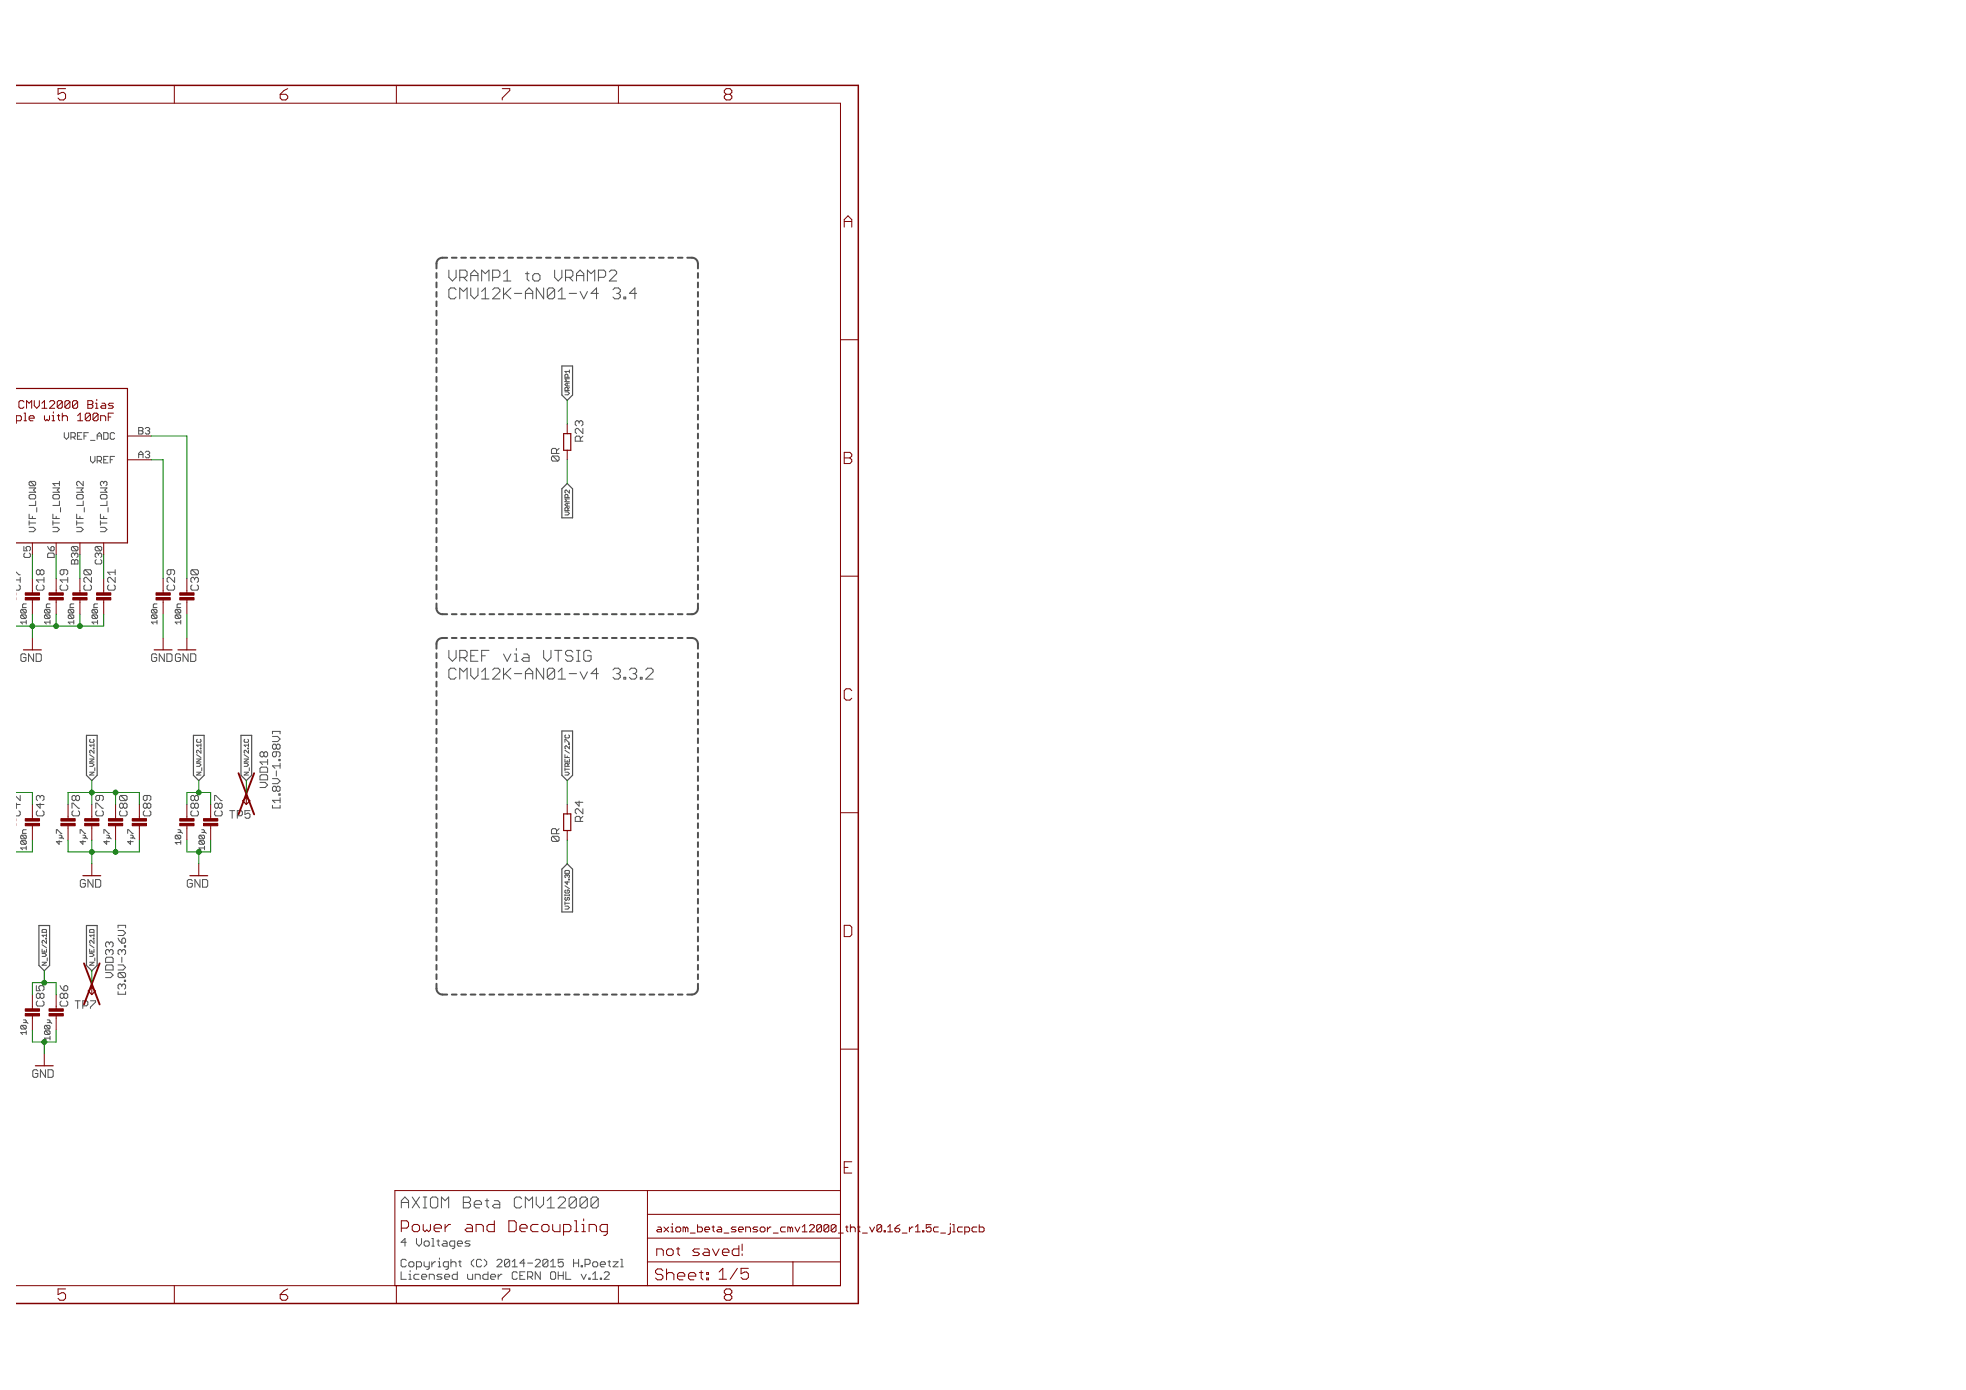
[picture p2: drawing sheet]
<svg xmlns="http://www.w3.org/2000/svg" width="420mm" height="297mm" viewBox="0 0 420 297" stroke-linecap="round" stroke-linejoin="round" font-family="sans-serif">
<g fill="none" stroke="#505050" stroke-width=".42">
<path d="M93.3 58.4v1M95.6 55.1a1.97 1.97 0 0 0-2 .4 2.2 2.2 0 0 0-.3 1.9M96.6 55.1h1M98.6 55.1h1M100.6 55.1h1M102.6 55.1h1M104.6 55.1h1M106.6 55.1h1M108.6 55.1h1M110.6 55.1h1.1M112.6 55.1h1.1M114.7 55.1h1"/>
<path d="M116.7 55.1h1M118.7 55.1h1M120.7 55.1h1M122.7 55.1h1M124.7 55.1h1.1M126.7 55.1h1.1M128.8 55.1h1M130.8 55.1h1M132.8 55.1h1M134.8 55.1h1M136.8 55.1h1M138.8 55.1h1"/>
<path d="M140.8 55.1h1M142.9 55.1h.9M144.9 55.1h1M146.9 55.1a1.95 1.95 0 0 1 2 .4 2.29 2.29 0 0 1 .3 1.9M149.2 58.4v1M93.3 60.4v1M93.3 62.4v1M93.3 64.4v1M93.3 66.4v1M93.3 68.5v1M93.3 70.5v1M93.3 72.5v1"/>
<path d="M93.3 74.5v1M93.3 76.5v1M93.3 78.5v1M149.2 60.4v1M149.2 62.4v1M149.2 64.4v1M149.2 66.4v1M149.2 68.5v1M149.2 70.5v1M149.2 72.5v1M149.2 74.5v1M149.2 76.5v1"/>
<path d="M149.2 78.5v1M93.3 80.6v1M93.3 82.6v1M93.3 84.6v1M93.3 86.6v1M93.3 88.6v1M93.3 90.6v1.1M93.3 92.7v1M93.3 94.7v1M93.3 96.7v1M93.3 98.7v1M149.2 80.6v1"/>
<path d="M149.2 82.6v1M149.2 84.6v1M149.2 86.6v1M149.2 88.6v1M149.2 90.6v1.1M149.2 92.7v1M149.2 94.7v1M149.2 96.7v1M149.2 98.7v1M93.3 100.7v1M93.3 102.7v1.1M93.3 104.8v1"/>
<path d="M93.3 106.8v1M93.3 108.8v1M93.3 110.8v1M93.3 112.8v1.1M93.3 114.9v1M93.3 116.9v1M93.3 118.9v1M149.2 100.7v1M149.2 102.7v1.1M149.2 104.8v1M149.2 106.8v1M149.2 108.8v1"/>
<path d="M149.2 110.8v1M149.2 112.8v1.1M149.2 114.9v1M149.2 116.9v1M149.2 118.9v1M93.3 129a1.97 1.97 0 0 0 .4 2 2.13 2.13 0 0 0 1.9 .3M93.3 120.9v1M93.3 122.9v1M93.3 124.9v1.1M93.3 127v1M93.3 139.6v1.1M95.6 136.3a2.03 2.03 0 0 0-2 .5 2.1 2.1 0 0 0-.3 1.8"/>
<path d="M96.6 136.3h1M96.6 131.3h1M98.6 136.3h1M98.6 131.3h1M100.6 136.3h1M100.6 131.3h1M102.6 136.3h1M102.6 131.3h1M104.6 136.3h1M104.6 131.3h1M106.6 136.3h1M106.6 131.3h1"/>
<path d="M108.6 136.3h1M108.6 131.3h1M110.6 136.3h1.1M110.6 131.3h1.1M112.6 136.3h1.1M112.6 131.3h1.1M114.7 136.3h1M114.7 131.3h1M116.7 136.3h1M116.7 131.3h1M118.7 136.3h1M118.7 131.3h1"/>
<path d="M120.7 136.3h1M120.7 131.3h1M122.7 136.3h1M122.7 131.3h1M124.7 136.3h1.1M124.7 131.3h1.1M126.7 136.3h1.1M126.7 131.3h1.1M128.8 136.3h1M128.8 131.3h1M130.8 136.3h1M130.8 131.3h1"/>
<path d="M132.8 136.3h1M132.8 131.3h1M134.8 136.3h1M134.8 131.3h1M136.8 136.3h1M136.8 131.3h1M138.8 136.3h1M138.8 131.3h1M140.8 136.3h1M140.8 131.3h1M142.9 136.3h.9M142.9 131.3h.9"/>
<path d="M144.9 136.3h1M144.9 131.3h1M146.9 136.3a2.01 2.01 0 0 1 2 .5 2.18 2.18 0 0 1 .3 1.8M149.2 129a2.03 2.03 0 0 1-.5 2 2.1 2.1 0 0 1-1.8 .3M149.2 120.9v1M149.2 122.9v1M149.2 124.9v1.1M149.2 127v1M149.2 139.6v1.1M93.3 141.6v1.1M93.3 143.7v1M93.3 145.7v1"/>
<path d="M93.3 147.7v1M93.3 149.7v1M93.3 151.7v1M93.3 153.8v1M93.3 155.8v1M93.3 157.8v1M93.3 159.8v1M149.2 141.6v1.1M149.2 143.7v1M149.2 145.7v1M149.2 147.7v1M149.2 149.7v1"/>
<path d="M149.2 151.7v1M149.2 153.8v1M149.2 155.8v1M149.2 157.8v1M149.2 159.8v1M93.3 161.8v1M93.3 163.8v1M93.3 165.9v1M93.3 167.9v1M93.3 169.9v1M93.3 171.9v1M93.3 173.9v1"/>
<path d="M93.3 175.9v1.1M93.3 177.9v1.1M93.3 180v1M149.2 161.8v1M149.2 163.8v1M149.2 165.9v1M149.2 167.9v1M149.2 169.9v1M149.2 171.9v1M149.2 173.9v1M149.2 175.9v1.1M149.2 177.9v1.1"/>
<path d="M149.2 180v1M93.3 182v1M93.3 184v1M93.3 186v1M93.3 188v1.1M93.3 190.1v1M93.3 192.1v1M93.3 194.1v1M93.3 196.1v1M93.3 198.1v1.1M149.2 182v1M149.2 184v1"/>
<path d="M149.2 186v1M149.2 188v1.1M149.2 190.1v1M149.2 192.1v1M149.2 194.1v1M149.2 196.1v1M149.2 198.1v1.1M93.3 210.2a1.97 1.97 0 0 0 .4 2 2.21 2.21 0 0 0 1.9 .3M93.3 200.2v1M93.3 202.2v1M93.3 204.2v1M93.3 206.2v1"/>
<path d="M93.3 208.2v1M96.6 212.5h1M98.6 212.5h1M100.6 212.5h1M102.6 212.5h1M104.6 212.5h1M106.6 212.5h1M108.6 212.5h1M110.6 212.5h1.1M112.6 212.5h1.1M114.7 212.5h1M116.7 212.5h1"/>
<path d="M118.7 212.5h1M120.7 212.5h1M122.7 212.5h1M124.7 212.5h1.1M126.7 212.5h1.1M128.8 212.5h1M130.8 212.5h1M132.8 212.5h1M134.8 212.5h1M136.8 212.5h1M138.8 212.5h1M140.8 212.5h1"/>
<path d="M142.9 212.5h.9M144.9 212.5h1M149.2 210.2a2.03 2.03 0 0 1-.5 2 2.18 2.18 0 0 1-1.8 .3M149.2 200.2v1M149.2 202.2v1M149.2 204.2v1M149.2 206.2v1M149.2 208.2v1"/>
</g>
<path d="M130.6 57.7h.8l.4 .4v.4l-1.6 1.5M127.5 61.5l-1.2 1.2h1.6M136.1 62.7h-1.6l1.2-1.2v2.4M121.7 109.7l-.3 .3h-.7M127.5 142.8l-1.2 1.2h1.6M127.5 255.8l.3 .4M127.8 256.2v1.5l-.3 .4M127.8 256.2l-1.5 1.5M130.2 272v.3l-1.1 1.1h1.1" fill="none" stroke="#505050" stroke-width=".21"/>
<path d="M120.1 78.2h2.3v6.2l-1.2 1.2-1.1-1.2zM121.2 103.3l1.2 1.2v6.2h-2.3v-6.2zM18.5 157.1h2.3v8.6l-1.2 1.1-1.1-1.1zM41.3 157.1h2.3v8.6l-1.1 1.1-1.2-1.1zM51.5 157.1h2.3v8.6l-1.2 1.1-1.1-1.1zM120.1 156.2h2.3v9.5l-1.2 1.1-1.1-1.1zM8.3 197.8h2.3v8.5l-1.1 1.2-1.2-1.2zM18.5 197.8h2.3v8.5l-1.2 1.2-1.1-1.2zM121.2 184.6l1.2 1.1v9.2h-2.3v-9.2z" fill="none" stroke="#505050" stroke-width=".25"/>
<g fill="none" stroke="#800000" stroke-width=".21">
<path d="M37.3 18.2v3.9M84.7 18.2v3.9M132.2 18.2v3.9M3.4 22.1h176.2v252.6h-176.2M179.6 72.6h3.8M4.3 85.6l-.3 .3v1.1l.3 .2M27.2 93.2h5.1M27.2 98.3h5.1M121.2 90.6v2.1M121.2 96.2v2.1M6.9 128.2v3.1M6.9 136.3v2.6"/>
<path d="M12 128.2v3.1M17.1 128.2v3.1M22.2 128.2v3.1M34.9 128.2v3.1M34.9 136.3v2.6M39.9 128.2v3.1M39.9 136.3v2.6M179.6 123.1h3.8M6.9 176.5v3M14.5 176.5v3M19.6 176.5v3M24.7 176.5v3"/>
<path d="M29.8 176.5v3M39.9 176.5v3M45 176.5v3M52.6 169.4v2.5M121.2 171.9v2M121.2 177.5v2M179.6 173.7h3.8M19.6 184.6v2.5M42.5 184.6v2.5M6.9 217.1v3M12 217.1v3M19.6 210v2.5"/>
<path d="M9.5 225.2v2.6M179.6 224.2h3.8M138.4 254.4v20.3M138.4 259.5h41.2M179.6 254.4h-95.2v20.3M37.3 274.7v3.9M84.7 274.7v3.9M128.6 261.7h1.2v1.9l-.4 .4M128.6 263.2h1.2M132.2 274.7v3.9M138.4 269.7h41.2M138.4 264.6h41.2"/>
<path d="M169.5 269.7v5M210 262.2l.3 .3v.5l-.3 .2"/>
</g>
<path d="M3.4 83h23.8v33h-23.8M120.5 92.7h1.5v3.5h-1.5zM52.6 170.4l.8 .7-.8 .8-.7-.8zM120.5 173.9h1.5v3.6h-1.5zM18.9 211.8l.7-.8 .8 .8-.8 .7z" fill="none" stroke="#800000" stroke-width=".25"/>
<g fill="#800000" stroke="#800000" stroke-width=".21">
<path d="M5.4 127.7h3v.5h-3z"/>
<path d="M5.4 126.7h3v.5h-3z"/>
<path d="M10.5 127.7h3v.5h-3z"/>
<path d="M10.5 126.7h3v.5h-3z"/>
<path d="M15.6 127.7h3v.5h-3z"/>
<path d="M15.6 126.7h3v.5h-3z"/>
<path d="M20.6 127.7h3.1v.5h-3.1z"/>
<path d="M20.6 126.7h3.1v.5h-3.1z"/>
<path d="M33.3 127.7h3.1v.5h-3.1z"/>
<path d="M33.3 126.7h3.1v.5h-3.1z"/>
<path d="M38.4 127.7h3.1v.5h-3.1z"/>
<path d="M38.4 126.7h3.1v.5h-3.1z"/>
<path d="M5.4 176h3v.5h-3z"/>
<path d="M5.4 174.9h3v.6h-3z"/>
<path d="M13 176h3.1v.5h-3.1z"/>
<path d="M13 174.9h3.1v.6h-3.1z"/>
<path d="M18.1 176h3v.5h-3z"/>
<path d="M18.1 174.9h3v.6h-3z"/>
<path d="M23.2 176h3v.5h-3z"/>
<path d="M23.2 174.9h3v.6h-3z"/>
<path d="M10.5 216.6h3v.5h-3z"/>
<path d="M10.5 215.6h3v.5h-3z"/>
<path d="M5.4 216.6h3v.5h-3z"/>
<path d="M5.4 215.6h3v.5h-3z"/>
<path d="M43.5 176h3v.5h-3z"/>
<path d="M43.5 174.9h3v.6h-3z"/>
<path d="M38.4 176h3.1v.5h-3.1z"/>
<path d="M38.4 174.9h3.1v.6h-3.1z"/>
<path d="M28.3 176h3v.5h-3z"/>
<path d="M28.3 174.9h3v.6h-3z"/>
</g>
<path d="M51 165.2l3.3 8.8M54.3 165.2l-3.3 8.8M17.9 205.9l3.4 8.8M21.3 205.9l-3.4 8.8" fill="none" stroke="#800000" stroke-width=".4"/>
<path d="M3.4 18.2h180v260.4h-180" fill="none" stroke="#800000" stroke-width=".32"/>
<g fill="#008000" stroke="#008000" stroke-width=".21">
<circle cx="9.5" cy="210" r=".51"/>
<circle cx="6.9" cy="133.8" r=".51"/>
<circle cx="12" cy="133.8" r=".51"/>
<circle cx="17.1" cy="133.8" r=".51"/>
<circle cx="9.5" cy="222.7" r=".51"/>
<circle cx="42.5" cy="182.1" r=".51"/>
<circle cx="19.6" cy="182.1" r=".51"/>
<circle cx="24.7" cy="182.1" r=".51"/>
<circle cx="19.6" cy="169.4" r=".51"/>
<circle cx="24.7" cy="169.4" r=".51"/>
<circle cx="42.5" cy="169.4" r=".51"/>
</g>
<g fill="none" stroke="#008000" stroke-width=".21">
<path d="M32.3 98.3h2.6v25.3M32.3 93.2h7.6v30.4M121.2 85.6v5M121.2 98.3v5M6.9 118.6v5M12 118.6v5M17.1 118.6v5M22.2 118.6v5M6.9 131.3v5M12 131.3v2.5M17.1 131.3v2.5M22.2 131.3v2.5h-18.8"/>
<path d="M34.9 131.3v5M39.9 131.3v5M3.4 169.4h3.5M6.9 179.5v2.6h-3.5M14.5 179.5v2.6h15.3v-2.6M14.5 169.4h15.3M19.6 166.8v2.6M19.6 179.5v5.1M24.7 179.5v2.6M39.9 179.5v2.6h5.1v-2.6M42.5 166.8v2.6h2.5M52.6 166.8v2.6"/>
<path d="M121.2 166.8v5.1M121.2 179.5v5.1M42.5 182.1v2.5M9.5 207.5v2.5h2.5M19.6 207.5v2.5M6.9 220.1v2.6h5.1v-2.6M9.5 222.7v2.5"/>
</g>
<g font-size="3.7" fill="#800000">
<text x="12.2" y="21.4">5</text>
<text x="59.7" y="21.4">6</text>
<text x="107.2" y="21.4">7</text>
<text x="154.6" y="21.4">8</text>
<text x="180.3" y="48.6">A</text>
<text x="180.3" y="99.2">B</text>
<text x="180.3" y="149.7">C</text>
<text x="180.3" y="200.2">D</text>
<text x="180.3" y="250.8">E</text>
<text x="12.2" y="277.9">5</text>
<text x="59.7" y="277.9">6</text>
<text x="107.2" y="277.9">7</text>
<text x="154.6" y="277.9">8</text>
</g>
<g font-size="3.6" fill="#505050">
<text x="95.6" y="60.2">VRAMP1 to VRAMP2</text>
<text x="95.6" y="64">CMV12K-AN01-v4</text>
<text x="128" y="64">3.4</text>
<text x="95.6" y="141.4">VREF via VTSIG</text>
<text x="95.6" y="145.2">CMV12K-AN01-v4</text>
<text x="128" y="145.2">3.3.2</text>
<text x="85.5" y="258.2">AXIOM Beta CMV12000</text>
</g>
<g font-size="3.6" fill="#800000">
<text x="85.5" y="263.3">Power and Decoupling</text>
<text x="139.8" y="273.6">Sheet: 1/5</text>
</g>
<text font-size="3.2" fill="#800000" x="140.1" y="268.4">not saved!</text>
<g font-size="2.5" fill="#800000">
<text x=".5" y="90">ouple with 100nF</text>
<text x="5" y="87.3">CMV12000 Bias</text>
<text x="9.3" y="126.2" transform="rotate(-90 9.3 126.2)">C18</text>
<text x="14.4" y="126.2" transform="rotate(-90 14.4 126.2)">C19</text>
<text x="19.5" y="126.2" transform="rotate(-90 19.5 126.2)">C20</text>
<text x="24.5" y="126.2" transform="rotate(-90 24.5 126.2)">C21</text>
<text x="37.2" y="126.2" transform="rotate(-90 37.2 126.2)">C29</text>
<text x="42.3" y="126.2" transform="rotate(-90 42.3 126.2)">C30</text>
<text x="4.2" y="141.4">GND</text>
<text x="32.2" y="141.4">GND GND</text>
<text x="16.9" y="189.7">GND</text>
<text x="39.8" y="189.7">GND</text>
<text x="6.8" y="230.3">GND</text>
</g>
<g font-size="2.5" fill="#505050">
<text x="124.5" y="94.1" transform="rotate(-90 124.5 94.1)">R23</text>
<text x="119.4" y="98.5" transform="rotate(-90 119.4 98.5)">0R</text>
<text x="4.2" y="126.2" transform="rotate(-90 4.2 126.2)">C17</text>
<text x="57.1" y="168" transform="rotate(-90 57.1 168)">VDD18</text>
<text x="59.8" y="173.3" transform="rotate(-90 59.8 173.3)">[1.8V-1.98V]</text>
<text x="4.2" y="174.4" transform="rotate(-90 4.2 174.4)">C42</text>
<text x="49.2" y="174.9">TP5</text>
<text x="119.4" y="179.7" transform="rotate(-90 119.4 179.7)">0R</text>
<text x="124.5" y="175.4" transform="rotate(-90 124.5 175.4)">R24</text>
<text x="24.1" y="208.7" transform="rotate(-90 24.1 208.7)">VDD33</text>
<text x="16.2" y="215.6">TP7</text>
<text x="26.8" y="213.2" transform="rotate(-90 26.8 213.2)">[3.0V-3.6V]</text>
<text x="85.5" y="266.4">4 Voltages</text>
<text x="85.5" y="270.8">Copyright (C) 2014-2015 H.Poetzl</text>
<text x="85.5" y="273.5">Licensed under CERN OHL v.1.2</text>
</g>
<g font-size="2.5" fill="#008000">
<text x="9.3" y="174.4" transform="rotate(-90 9.3 174.4)">C43</text>
<text x="16.9" y="174.4" transform="rotate(-90 16.9 174.4)">C78</text>
<text x="22" y="174.4" transform="rotate(-90 22 174.4)">C79</text>
<text x="27.1" y="174.4" transform="rotate(-90 27.1 174.4)">C80</text>
<text x="32.2" y="174.4" transform="rotate(-90 32.2 174.4)">C89</text>
<text x="42.3" y="174.4" transform="rotate(-90 42.3 174.4)">C88</text>
<text x="47.4" y="174.4" transform="rotate(-90 47.4 174.4)">C87</text>
<text x="9.3" y="215.1" transform="rotate(-90 9.3 215.1)">C85</text>
<text x="14.4" y="215.1" transform="rotate(-90 14.4 215.1)">C86</text>
</g>
<g font-size="2.3" fill="#800000">
<text x="140.1" y="263.3">axiom_beta_sensor_cmv12000_t</text>
<text x="179.8" y="263.3">ht_</text>
<text x="184.1" y="263.3">v0.16_r1.5c_jlcpcb</text>
</g>
<g font-size="2.1" fill="#505050">
<text x="14.4" y="93.9">VREF_ADC</text>
<text x="29.4" y="92.8">B3</text>
<text x="19.6" y="99">VREF</text>
<text x="29.4" y="97.9">A3</text>
<text x="7.5" y="113.7" transform="rotate(-90 7.5 113.7)">VTF_LOW0</text>
<text x="12.6" y="113.7" transform="rotate(-90 12.6 113.7)">VTF_LOW1</text>
<text x="17.7" y="113.7" transform="rotate(-90 17.7 113.7)">VTF_LOW2</text>
<text x="22.8" y="113.7" transform="rotate(-90 22.8 113.7)">VTF_LOW3</text>
</g>
<g font-size="2.1" fill="#800000">
<text x="6.4" y="119" transform="rotate(-90 6.4 119)">C5</text>
<text x="11.5" y="119" transform="rotate(-90 11.5 119)">D6</text>
<text x="16.6" y="120.3" transform="rotate(-90 16.6 120.3)">B30</text>
<text x="21.6" y="120.3" transform="rotate(-90 21.6 120.3)">C30</text>
</g>
<g font-size="1.8" fill="#505050">
<text x="5.5" y="133" transform="rotate(-90 5.5 133)">100n</text>
<text x="10.6" y="133" transform="rotate(-90 10.6 133)">100n</text>
<text x="15.6" y="133" transform="rotate(-90 15.6 133)">100n</text>
<text x="20.7" y="133" transform="rotate(-90 20.7 133)">100n</text>
<text x="33.4" y="133" transform="rotate(-90 33.4 133)">100n</text>
<text x="38.5" y="133" transform="rotate(-90 38.5 133)">100n</text>
<text x="5.5" y="181.3" transform="rotate(-90 5.5 181.3)">100n</text>
<text x="13.1" y="180.2" transform="rotate(-90 13.1 180.2)">4µ7</text>
<text x="18.2" y="180.2" transform="rotate(-90 18.2 180.2)">4µ7</text>
<text x="23.3" y="180.2" transform="rotate(-90 23.3 180.2)">4µ7</text>
<text x="28.3" y="180.2" transform="rotate(-90 28.3 180.2)">4µ7</text>
<text x="38.5" y="180.2" transform="rotate(-90 38.5 180.2)">10µ</text>
<text x="43.6" y="181.3" transform="rotate(-90 43.6 181.3)">100µ</text>
<text x="5.5" y="220.8" transform="rotate(-90 5.5 220.8)">10µ</text>
<text x="10.6" y="221.9" transform="rotate(-90 10.6 221.9)">100µ</text>
</g>
<g font-size="1.4" fill="#505050">
<text x="121.6" y="84.4" transform="rotate(-90 121.6 84.4)">VRAMP1</text>
<text x="121.6" y="109.5" transform="rotate(-90 121.6 109.5)">VRAMP2</text>
<text x="20" y="165.7" transform="rotate(-90 20 165.7)">N_VN/2.1C</text>
<text x="42.8" y="165.7" transform="rotate(-90 42.8 165.7)">N_VN/2.1C</text>
<text x="53" y="165.7" transform="rotate(-90 53 165.7)">N_VN/2.1C</text>
<text x="121.6" y="165.7" transform="rotate(-90 121.6 165.7)">VTREF/2.7C</text>
<text x="121.6" y="194.2" transform="rotate(-90 121.6 194.2)">VTSIG/4.3D</text>
<text x="9.8" y="206.3" transform="rotate(-90 9.8 206.3)">N_VE/2.1D</text>
<text x="20" y="206.3" transform="rotate(-90 20 206.3)">N_VE/2.1D</text>
</g>
</svg>
